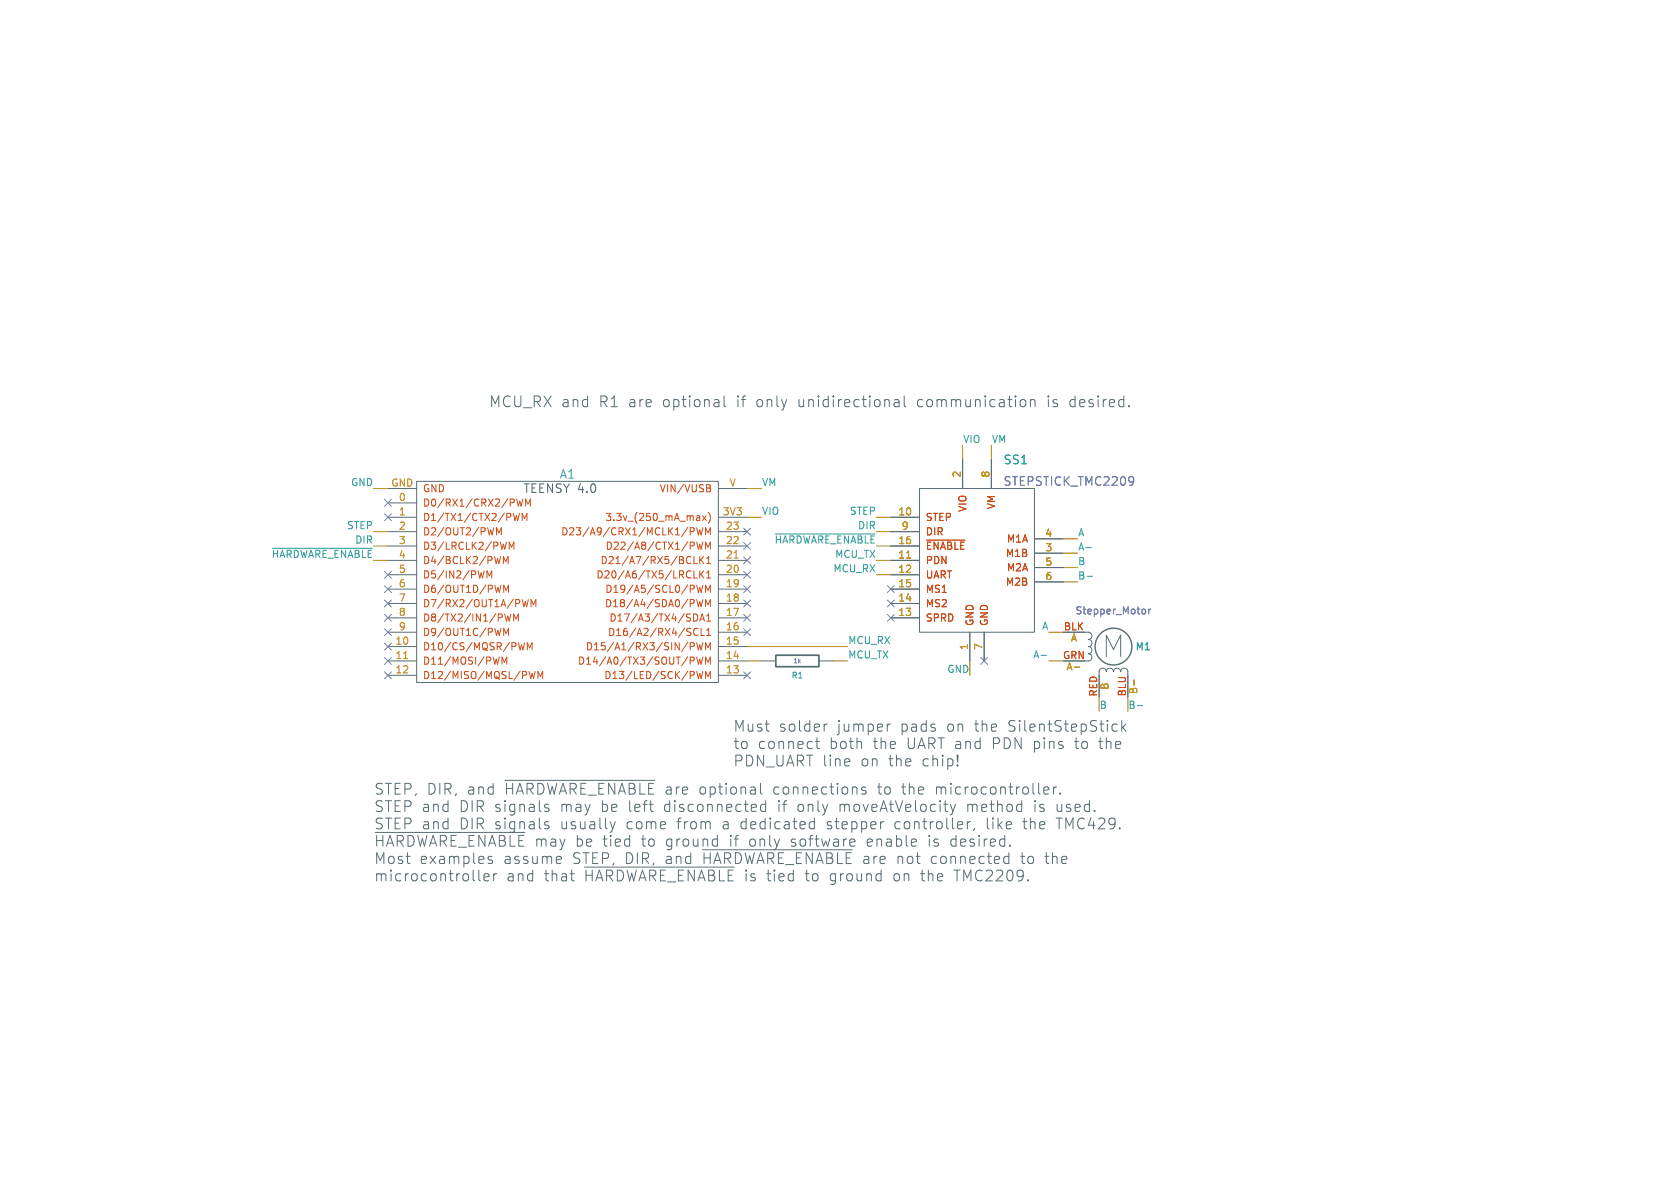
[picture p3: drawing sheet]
<svg xmlns="http://www.w3.org/2000/svg" width="297mm" height="210mm" viewBox="0 0 297 210" stroke-linecap="round" stroke-linejoin="round" font-family="sans-serif">
<g fill="none" stroke="#586e75" stroke-width=".18">
<path d="M128 70v1.6l.3 .3M158.1 70.7l.2-.1 .6 .1v1.2M158.9 71.1l-.6 .1a.37 .37 0 0 0-.3 .3 .37 .37 0 0 0 .3 .4l.6-.1M159.8 70v1.6l.3 .3M180.7 70.6a.52 .52 0 0 1 .6 .4v.5a.52 .52 0 0 1-.6 .4M182.2 70.8a.47 .47 0 0 1 .8 .1v1M182.2 70.6v1.3M199.6 71.7l.1 .1-.1 .1M68.6 91.4h5.1M68.6 99.1h5.1M68.6 96.5h5.1M68.6 94h5.1"/>
<path d="M68.6 88.9h5.1M68.6 86.4h5.1M73.7 85.1h53.3v35.6h-53.3zM127 91.4h5.1M127 99.1h5.1M127 96.5h5.1M127 94h5.1M127 86.4h5.1M157.5 91.4h5.1M157.5 99.1h5.1M157.5 96.5h5.1M157.5 94h5.1"/>
<path d="M162.6 86.4h20.3v25.4h-20.3zM170.2 81.3v5.1M175.3 81.3v5.1M182.9 97.8h5.1M182.9 95.3h5.1M68.6 101.6h5.1M68.6 109.2h5.1M68.6 106.7h5.1M68.6 104.1h5.1M68.6 116.8h5.1M68.6 114.3h5.1M68.6 119.4h5.1"/>
<path d="M68.6 111.8h5.1M127 101.6h5.1M127 109.2h5.1M127 106.7h5.1M127 104.1h5.1M127 116.8h5.1M127 114.3h5.1M127 119.4h5.1M127 111.8h5.1M134.6 116.8h2.6M144.8 116.8h2.5M157.5 101.6h5.1"/>
<path d="M157.5 109.2h5.1M157.5 106.7h5.1M157.5 104.1h5.1M171.4 111.8v5M174 111.8v5M182.9 100.3h5.1M182.9 102.9h5.1M188 111.8h4.4a.64 .64 0 0 1 .6 .6 .64 .64 0 0 1-.6 .6 .64 .64 0 0 1 .6 .7 .64 .64 0 0 1-.6 .6 .64 .64 0 0 1 .6 .6 .64 .64 0 0 1-.6 .7 .64 .64 0 0 1 .6 .6 .64 .64 0 0 1-.6 .6h-4.4M195.6 116.1v-3.8l1.2 2.5 1.3-2.5v3.8M89.3 137.9h26.5M134.4 138.5v1.6l.3 .3M144.2 131.1h.7"/>
<path d="M144.4 130.4v1.7l.1 .1 .4 .1M146.2 128l-.3 .1-.2 .3M153 139.2l-.4-.1-.3 .3 .1 .3 .6 .1 .1 .2-.1 .3-.1 .1-.6-.1M157.4 128l-.5 .2M169.3 135.2l.1 .1-.1 .1M169.3 133.5l.1 .1-.1 1.1M184.5 139.4l.3-.3h.4l.2 .3v.2l-.9 .1M186.2 139.1v1.3M186.8 139.1l-.4 .1-.2 .3M194.3 123.2v-4.5a.64 .64 0 0 1 .6-.6 .64 .64 0 0 1 .7 .6 .64 .64 0 0 1 .6-.6 .64 .64 0 0 1 .6 .6 .64 .64 0 0 1 .7-.6 .64 .64 0 0 1 .6 .6 .64 .64 0 0 1 .7-.6 .64 .64 0 0 1 .6 .6v4.5M197 128l.5 .1M197.5 129.2l-.5 .1"/>
<path d="M198.3 127.4v1.9M198.5 128.5l.5 .8M199 128l-.7 .7M66.3 147.2h26.5M84.6 153.8v1.6l.3 .3M85.6 155.1l.9-.2-.1-.4-.6-.1-.2 .3v.9l.2 .1 .6-.1M86.3 151.7l.1 .2 .6 .2 .1 .2-.1 .3-.2 .1-.5-.1M87 151.5l-.4-.1-.3 .3M87.3 154.4v1.3M87.8 154.4l-.3 .1-.2 .3M96.3 142.7l.5 .1 .3 .3-.1 .3-.6 .1M96.3 145.8l.5 .1 .3 .3-.1 .2-.6 .1"/>
<path d="M96.3 142.3l.2-.1 .5 .1M96.3 145.3l.2-.1 .5 .1M99 151.4l.2 .1 .1 .3-1 .2M99.2 152.6l-.2 .1M100.8 154.4h.7M101.3 155.7h.2M103.3 153.3h26.5M107.9 145.2l.4 1.3M108.3 146.5l-.2 .5M108.8 145.2l-.5 1.3M124.2 150.2h26.5M126.6 148.3l.2 .1"/>
<path d="M126.8 147.7v1.9M126.8 149.5l-.2 .1M135.4 142.3l-.6-.1-.4 .3v.6l.2 .3 .2 .1 .6-.1M135.4 141.5v2M143.4 145.2l.6 .1M144 146.4l-.6 .1M144 144.6v1.9M150.9 148.3l.1 .1 .1 .4-.9 .1M151 149.5l-.1 .1M168 142.2l.5 1.3M168.5 143.5l-.3 .5M168.9 142.2l-.4 1.3"/>
<path d="M171 145.2v1.3M171.6 145.2l-.4 .1-.2 .3M172.3 146.4l-.2 .4M177.8 151.4l.6 .1M178.4 152.6l-.6 .1M178.4 150.7v2M178.5 149.4l.1 .1-.1 .1M184.5 140.1l.3 .3 .5-.1M187.4 140.2l.1 .1-.1 .1M187.4 140.2l-.1 .1 .1 .1M187.4 140.2v.2"/>
</g>
<path d="M129.8 98.6h.7M160.3 98.6h.7M71.4 116.4h.7M189.9 117.9h1M200.5 120.2v.9" fill="none" stroke="#b58900" stroke-width=".18"/>
<g fill="none" stroke="#cb4b16" stroke-width=".18">
<path d="M87.8 94.6v-1.3l.4 .9 .4-.9v1.3M88.5 98.4l-.3 1.2M89 99.6v-1.2l.4 .9 .4-.9v1.2M89.5 95.8l-.3 1.3M90 97.1v-1.3l.4 .9 .5-.9v1.3M90.7 90.7l.3 1.3 .3-.9 .2 .9 .3-1.3M91.3 88.2l.3 1.3 .3-.9 .2 .9 .3-1.3M92.3 92v-1.3l.4 1 .5-1v1.3M92.9 89.5v-1.3l.4 .9 .5-.9v1.3M122 94l.6-.1 .1-.2v-.3l-.7-.1v1.3M122.7 98.4v1.2h.6M123.2 95.8l.3 1.3 .2-.9 .2 .9 .4-1.3"/>
<path d="M123.2 93.3l.3 1.3 .2-.9 .2 .9 .4-1.3M123.7 98.4v1.2M123.9 98.9l.5 .7M124.2 91.2l.7 .8M124.4 98.4l-.7 .7M124.7 94.6v-1.3l.5 .9 .4-.9v1.3M124.7 97.1v-1.3l.5 .9 .4-.9v1.3M124.9 91.2l-.7 .8M124.9 85.7l.6 .1 .1 .2-.3 .3M124.9 98.7l.4-.3v1.2M124.9 99.6h.7M124.9 86.3h.4"/>
<path d="M125.2 90.6a1.46 1.46 0 0 1 0 1.9M125.3 86.3l.3 .2v.3l-.7 .1M163.8 95.5h6.8M85.6 100.9l-.3 1.3M86.1 102.2v-1.3l.4 .9 .4-.9v1.3M88.3 116.1l-.3 1.3M88.7 117.4v-1.3l.5 1 .4-1v1.3M89 104.7v-1.3l.5 1 .4-1v1.3M89 112.3v-1.2l.5 .9 .4-.9v1.2M89.2 108.5l.3 1.3 .3-.9 .2 .9 .3-1.3M90.8 109.8v-1.3l.4 .9 .4-.9v1.3M92.3 106l.3 1.3 .3-.9 .2 .9 .3-1.3"/>
<path d="M92.7 113.6l-.3 1.3-.2-.9-.2 .9M93.2 114.9v-1.3l.4 .9 .5-.9v1.3M93.5 118.7l.3 1.3 .3-.9 .2 .9 .3-1.3M93.9 107.3v-1.3l.4 .9 .4-.9v1.3M95.1 120v-1.3l.4 .9 .4-.9v1.3M122 116.1h.5l.2 .3-.1 .4h-.6M122 113.6h.5l.2 .3-.1 .3-.6 .1M122.6 108.5a.64 .64 0 0 1 .8 .7 .64 .64 0 0 1-.8 .6M122.7 100.9v1.3h.6M123.2 118.7l.3 1.3 .2-.9 .2 .9 .4-1.3M123.2 116.1l.3 1.3 .2-.9 .2 .9 .4-1.3M123.2 113.6l.3 1.3 .2-.9 .2 .9 .4-1.3"/>
<path d="M123.2 106l.3 1.3 .2-.9 .2 .9 .4-1.3M123.2 103.4l.3 1.3 .2-.9 .2 .9 .4-1.3M123.4 111.2a.6 .6 0 0 0-.8 .4 .6 .6 0 0 0 .6 .7l.2-.1M123.7 109.8l.4-1.3 .5 1.3M123.7 100.9v1.3M123.8 109.4h.6M123.9 101.5l.5 .7M123.9 111.1v1.2h.7M124.4 100.9l-.7 .7M124.7 104.7v-1.3l.5 1 .4-1v1.3M124.7 107.3v-1.3l.5 .9 .4-.9v1.3M124.7 114.9v-1.3l.5 .9 .4-.9v1.3"/>
<path d="M124.7 117.4v-1.3l.5 1 .4-1v1.3M124.7 120v-1.3l.5 .9 .4-.9v1.3M124.9 112.3h.7M124.9 101.3l.4-.4v1.3M124.9 108.9l.4-.4v1.3M124.9 111.4l.4-.3v1.2M124.9 109.8h.7M124.9 102.2h.7"/>
</g>
<g fill="none" stroke="#6c71c4" stroke-width=".18">
<path d="M68 88.3l1.2 1.2M68 90.8l1.2 1.2M69.2 88.3l-1.2 1.2M69.2 90.8l-1.2 1.2M131.5 93.4l1.2 1.2M131.5 95.9l1.2 1.2M131.5 98.5l1.2 1.2M132.7 93.4l-1.2 1.2M132.7 95.9l-1.2 1.2M132.7 98.5l-1.2 1.2M200.3 84.3v.1a1.28 1.28 0 0 1-.1 1.2M200.4 84.9l-.1 .2"/>
<path d="M68 118.8l1.2 1.2M68 116.2l1.2 1.2M68 113.7l1.2 1.2M68 111.2l1.2 1.2M68 108.6l1.2 1.2M68 106.1l1.2 1.2M68 101l1.2 1.2M68 103.5l1.2 1.2M69.2 118.8l-1.2 1.2M69.2 116.2l-1.2 1.2M69.2 113.7l-1.2 1.2M69.2 111.2l-1.2 1.2"/>
<path d="M69.2 108.6l-1.2 1.2M69.2 106.1l-1.2 1.2M69.2 101l-1.2 1.2M69.2 103.5l-1.2 1.2M131.5 103.5l1.2 1.2M131.5 106.1l1.2 1.2M131.5 108.6l1.2 1.2M131.5 101l1.2 1.2M131.5 111.2l1.2 1.2M131.5 118.8l1.2 1.2M132.7 103.5l-1.2 1.2M132.7 106.1l-1.2 1.2"/>
<path d="M132.7 108.6l-1.2 1.2M132.7 101l-1.2 1.2M132.7 111.2l-1.2 1.2M132.7 118.8l-1.2 1.2M156.9 108.6l1.2 1.2M156.9 103.5l1.2 1.2M156.9 106.1l1.2 1.2M158.1 108.6l-1.2 1.2M158.1 103.5l-1.2 1.2M158.1 106.1l-1.2 1.2M173.4 116.2l1.2 1.2M174.6 116.2l-1.2 1.2"/>
<path d="M202.3 107.7l.2 .2v.4l-.2 .2M203.1 107.7v.8M203.4 107.7l-.3 .2"/>
</g>
<path d="M137.2 115.8h7.6v2.1h-7.6z" fill="none" stroke="#586e75" stroke-width=".3"/>
<circle cx="196.8" cy="114.3" r="3.3" fill="none" stroke="#586e75" stroke-width=".25"/>
<path d="M48.2 96.9h17.6M137.1 94.4h17.6M192 96.8h1M184 115.8h1M192.2 101.9h.9M201.1 124.7h.9" fill="none" stroke="#2aa198" stroke-width=".18"/>
<g fill="none" stroke="#859900" stroke-width=".18">
<path d="M170.2 78.7v2.6M175.3 78.7v2.6M66 94h2.6M66 96.5h2.6M66 86.4h2.6M132.1 91.4h2.5M132.1 86.4h2.5M154.9 91.4h2.6M154.9 94h2.6M154.9 99.1h2.6M188 97.8h2.5M188 95.3h2.5"/>
<path d="M132.1 116.8h2.5M132.1 114.3h17.8M147.3 116.8h2.6M154.9 101.6h2.6M171.4 116.8v2.6M185.4 116.8h2.6M185.4 111.8h2.6M188 100.3h2.5M188 102.9h2.5M194.3 123.2v2.5M199.4 123.2v2.5"/>
</g>
<g font-size="2.7" fill="#586e75">
<text x="86.4" y="72.1">MCU_RX and</text>
<text x="105.8" y="72.1">R1 are</text>
<text x="117.1" y="72.1">optional</text>
<text x="130.3" y="72.1">if</text>
<text x="133.8" y="72.1">only</text>
<text x="141.2" y="72.1">unidirectional</text>
<text x="162.4" y="72.1">communication</text>
<text x="185.5" y="72.1">is</text>
<text x="189.4" y="72.1">desired.</text>
<text x="129.5" y="129.5">Must</text>
<text x="137.6" y="129.5">solder</text>
<text x="147.9" y="129.5">jumper</text>
<text x="159.2" y="129.5">pads</text>
<text x="167.4" y="129.5">on</text>
<text x="172.4" y="129.5">the</text>
<text x="178.3" y="129.5">SilentStepStick</text>
<text x="129.5" y="132.6">to</text>
<text x="129.5" y="135.6">PDN_UART line</text>
<text x="133.9" y="132.6">connect</text>
<text x="146.6" y="132.6">both</text>
<text x="152.1" y="135.6">on</text>
<text x="154.4" y="132.6">the</text>
<text x="157.1" y="135.6">the</text>
<text x="160.3" y="132.6">UART and</text>
<text x="163" y="135.6">chip!</text>
<text x="175.5" y="132.6">PDN pins</text>
<text x="190.3" y="132.6">to</text>
<text x="194.6" y="132.6">the</text>
<text x="66" y="140.6">STEP, DIR, and</text>
<text x="66" y="143.7">STEP and</text>
<text x="81.2" y="143.7">DIR signals</text>
<text x="89.2" y="140.6">~{HARDWARE_ENABLE}</text>
<text x="99.1" y="143.7">may</text>
<text x="106.3" y="143.7">be</text>
<text x="111.2" y="143.7">left</text>
<text x="117.6" y="143.7">disconnected</text>
<text x="117.6" y="140.6">are</text>
<text x="123.7" y="140.6">optional</text>
<text x="136.8" y="140.6">connections</text>
<text x="137.8" y="143.7">if</text>
<text x="141.3" y="143.7">only</text>
<text x="148.7" y="143.7">moveAtVelocity</text>
<text x="155.4" y="140.6">to</text>
<text x="159.7" y="140.6">the</text>
<text x="165.7" y="140.6">microcontroller.</text>
<text x="171.4" y="143.7">method</text>
<text x="183.3" y="143.7">is</text>
<text x="187.3" y="143.7">used.</text>
<text x="66" y="146.8">STEP and</text>
<text x="66" y="149.8">~{HARDWARE_ENABLE}</text>
<text x="81.2" y="146.8">DIR signals</text>
<text x="94.4" y="149.8">may</text>
<text x="99.1" y="146.8">usually</text>
<text x="101.7" y="149.8">be</text>
<text x="106.5" y="149.8">tied</text>
<text x="110.8" y="146.8">come</text>
<text x="113.4" y="149.8">to</text>
<text x="117.8" y="149.8">ground</text>
<text x="119.8" y="146.8">from</text>
<text x="127.9" y="146.8">a dedicated</text>
<text x="129.1" y="149.8">if</text>
<text x="132.6" y="149.8">only</text>
<text x="140" y="149.8">software</text>
<text x="146.5" y="146.8">stepper</text>
<text x="153.5" y="149.8">enable</text>
<text x="158.5" y="146.8">controller,</text>
<text x="164.5" y="149.8">is</text>
<text x="168.5" y="149.8">desired.</text>
<text x="174.8" y="146.8">like</text>
<text x="181.4" y="146.8">the</text>
<text x="187.4" y="146.8">TMC429.</text>
<text x="66" y="152.9">Most</text>
<text x="66" y="156">microcontroller</text>
<text x="74.1" y="152.9">examples</text>
<text x="89" y="152.9">assume</text>
<text x="89.4" y="156">and</text>
<text x="96.1" y="156">that</text>
<text x="101.2" y="152.9">STEP, DIR, and</text>
<text x="103.3" y="156">~{HARDWARE_ENABLE} tied</text>
<text x="124.4" y="152.9">~{HARDWARE_ENABLE}</text>
<text x="131.7" y="156">is</text>
<text x="142.5" y="156">to</text>
<text x="146.9" y="156">ground</text>
<text x="152.8" y="152.9">are</text>
<text x="158.2" y="156">on</text>
<text x="158.8" y="152.9">not</text>
<text x="163.2" y="156">the</text>
<text x="164.9" y="152.9">connected</text>
<text x="169.1" y="156">TMC2209.</text>
<text x="180.9" y="152.9">to</text>
<text x="185.3" y="152.9">the</text>
</g>
<g font-size="2.1" fill="#268bd2">
<text x="177.3" y="82.3">SS1</text>
<text x="98.9" y="84.8">A1</text>
</g>
<text font-size="2.1" fill="#586e75" x="92.4" y="87.4">TEENSY 4.0</text>
<text font-size="2.1" fill="#6c71c4" x="177.3" y="86.1">STEPSTICK_TMC2209</text>
<g font-size="1.8" fill="#2aa198">
<text x="170.2" y="78.4">VIO</text>
<text x="175.3" y="78.4">VM</text>
<text x="62" y="86">GND</text>
<text x="134.6" y="86">VM</text>
<text x="61.2" y="93.6">STEP</text>
<text x="134.6" y="91.1">VIO</text>
<text x="150.1" y="91.1">STEP</text>
<text x="151.6" y="93.6">DIR</text>
<text x="190.5" y="94.9">A</text>
<text x="62.7" y="96.2">DIR</text>
<text x="147.2" y="101.3">MCU_RX</text>
<text x="147.5" y="98.7">MCU_TX</text>
<text x="190.5" y="100">B</text>
<text x="190.5" y="97.4">A-</text>
<text x="190.5" y="102.5">B-</text>
<text x="149.9" y="114">MCU_RX</text>
<text x="184.1" y="111.4">A</text>
<text x="149.9" y="116.5">MCU_TX</text>
<text x="167.4" y="119">GND</text>
<text x="182.6" y="116.5">A-</text>
<text x="194.3" y="125.4">B</text>
<text x="199.4" y="125.4">B-</text>
</g>
<g font-size="1.8" fill="#b58900">
<text x="69.1" y="86.1">GND</text>
<text x="70.4" y="88.6">0</text>
<text x="128.9" y="86.1">V</text>
<text x="169.9" y="84.5" transform="rotate(-90 169.9 84.5)">2</text>
<text x="175" y="84.5" transform="rotate(-90 175 84.5)">8</text>
<text x="70.4" y="91.2">1</text>
<text x="70.4" y="93.7">2</text>
<text x="127.7" y="91.2">3V3</text>
<text x="128.2" y="93.7">23</text>
<text x="158.7" y="91.2">10</text>
<text x="159.3" y="93.7">9</text>
<text x="184.7" y="95">4</text>
<text x="70.4" y="96.3">3</text>
<text x="70.4" y="98.8">4</text>
<text x="70.4" y="101.3">5</text>
<text x="128.2" y="101.3">20</text>
<text x="128.2" y="98.8">21</text>
<text x="128.2" y="96.3">22</text>
<text x="158.7" y="98.8">11</text>
<text x="158.7" y="101.3">12</text>
<text x="158.7" y="96.3">16</text>
<text x="184.7" y="97.5">3</text>
<text x="184.7" y="100.1">5</text>
<text x="70.4" y="103.9">6</text>
<text x="70.4" y="106.4">7</text>
<text x="128.2" y="106.4">18</text>
<text x="128.2" y="103.9">19</text>
<text x="158.7" y="106.4">14</text>
<text x="158.7" y="103.9">15</text>
<text x="184.7" y="102.6">6</text>
<text x="70.4" y="109">8</text>
<text x="70.4" y="111.5">9</text>
<text x="128.2" y="111.5">16</text>
<text x="128.2" y="109">17</text>
<text x="158.7" y="109">13</text>
<text x="189.2" y="113.7">A</text>
<text x="69.8" y="114">10</text>
<text x="69.8" y="116.6">11</text>
<text x="69.8" y="119.1">12</text>
<text x="128.2" y="119.1">13</text>
<text x="128.2" y="116.6">14</text>
<text x="128.2" y="114">15</text>
<text x="171.2" y="115" transform="rotate(-90 171.2 115)">1</text>
<text x="173.7" y="115" transform="rotate(-90 173.7 115)">7</text>
<text x="188.4" y="118.8">A-</text>
<text x="196.3" y="122" transform="rotate(-90 196.3 122)">B</text>
<text x="201.4" y="122.8" transform="rotate(-90 201.4 122.8)">B-</text>
</g>
<g font-size="1.8" fill="#cb4b16">
<text x="74.7" y="89.8">D0/RX1/CRX2/PWM</text>
<text x="74.7" y="87.2">GND</text>
<text x="116.5" y="87.2">VIN/VUSB</text>
<text x="74.7" y="92.3">D1/TX1/CTX2/PWM</text>
<text x="74.7" y="94.8">D2/OUT2/PWM</text>
<text x="99.1" y="94.8">D23/A9/CRX1/MCLK1/PWM</text>
<text x="106.9" y="92.3">3.3v_(250_mA_max)</text>
<text x="163.6" y="92.3">STEP</text>
<text x="163.6" y="94.8">DIR</text>
<text x="171" y="90.6" transform="rotate(-90 171 90.6)">VIO</text>
<text x="176.1" y="90.1" transform="rotate(-90 176.1 90.1)">VM</text>
<text x="74.7" y="97.4">D3/LRCLK2/PWM</text>
<text x="74.7" y="99.9">D4/BCLK2/PWM</text>
<text x="106.1" y="99.9">D21/A7/RX5/BCLK1</text>
<text x="107" y="97.4">D22/A8/CTX1/PWM</text>
<text x="163.6" y="99.9">PDN</text>
<text x="163.6" y="97.4">~{ENABLE}</text>
<text x="177.7" y="98.7">M1B</text>
<text x="177.9" y="96.1">M1A</text>
<text x="177.9" y="101.2">M2A</text>
<text x="74.7" y="102.5">D5/IN2/PWM</text>
<text x="74.7" y="105">D6/OUT1D/PWM</text>
<text x="74.7" y="107.5">D7/RX2/OUT1A/PWM</text>
<text x="105.3" y="102.5">D20/A6/TX5/LRCLK1</text>
<text x="106.9" y="107.5">D18/A4/SDA0/PWM</text>
<text x="106.9" y="105">D19/A5/SCL0/PWM</text>
<text x="163.6" y="102.5">UART</text>
<text x="163.6" y="107.5">MS2</text>
<text x="163.6" y="105">MS1</text>
<text x="177.7" y="103.7">M2B</text>
<text x="74.7" y="110.1">D8/TX2/IN1/PWM</text>
<text x="74.7" y="112.6">D9/OUT1C/PWM</text>
<text x="107.4" y="112.6">D16/A2/RX4/SCL1</text>
<text x="107.6" y="110.1">D17/A3/TX4/SDA1</text>
<text x="163.6" y="110.1">SPRD</text>
<text x="172.3" y="110.7" transform="rotate(-90 172.3 110.7)">GND</text>
<text x="174.9" y="110.7" transform="rotate(-90 174.9 110.7)">GND</text>
<text x="188" y="111.5">BLK</text>
<text x="74.7" y="115.2">D10/CS/MQSR/PWM</text>
<text x="74.7" y="117.7">D11/MOSI/PWM</text>
<text x="102.1" y="117.7">D14/A0/TX3/SOUT/PWM</text>
<text x="103.5" y="115.2">D15/A1/RX3/SIN/PWM</text>
<text x="187.8" y="116.6">GRN</text>
<text x="74.7" y="120.2">D12/MISO/MQSL/PWM</text>
<text x="106.7" y="120.2">D13/LED/SCK/PWM</text>
<text x="194.1" y="123.2" transform="rotate(-90 194.1 123.2)">RED</text>
<text x="199.1" y="123.2" transform="rotate(-90 199.1 123.2)">BLU</text>
</g>
<g font-size="1.8" fill="#859900">
<text x="47.9" y="98.7">~{HARDWARE_ENABLE}</text>
<text x="136.8" y="96.2">~{HARDWARE_ENABLE}</text>
</g>
<text font-size="1.8" fill="#6c71c4" x="190" y="108.8">Stepper_Motor</text>
<text font-size="1.8" fill="#268bd2" x="200.7" y="115.2">M1</text>
<text font-size="1.4" fill="#268bd2" x="139.9" y="120.1">R1</text>
<text font-size="1.1" fill="#6c71c4" x="140.1" y="117.4">1k</text>
</svg>
